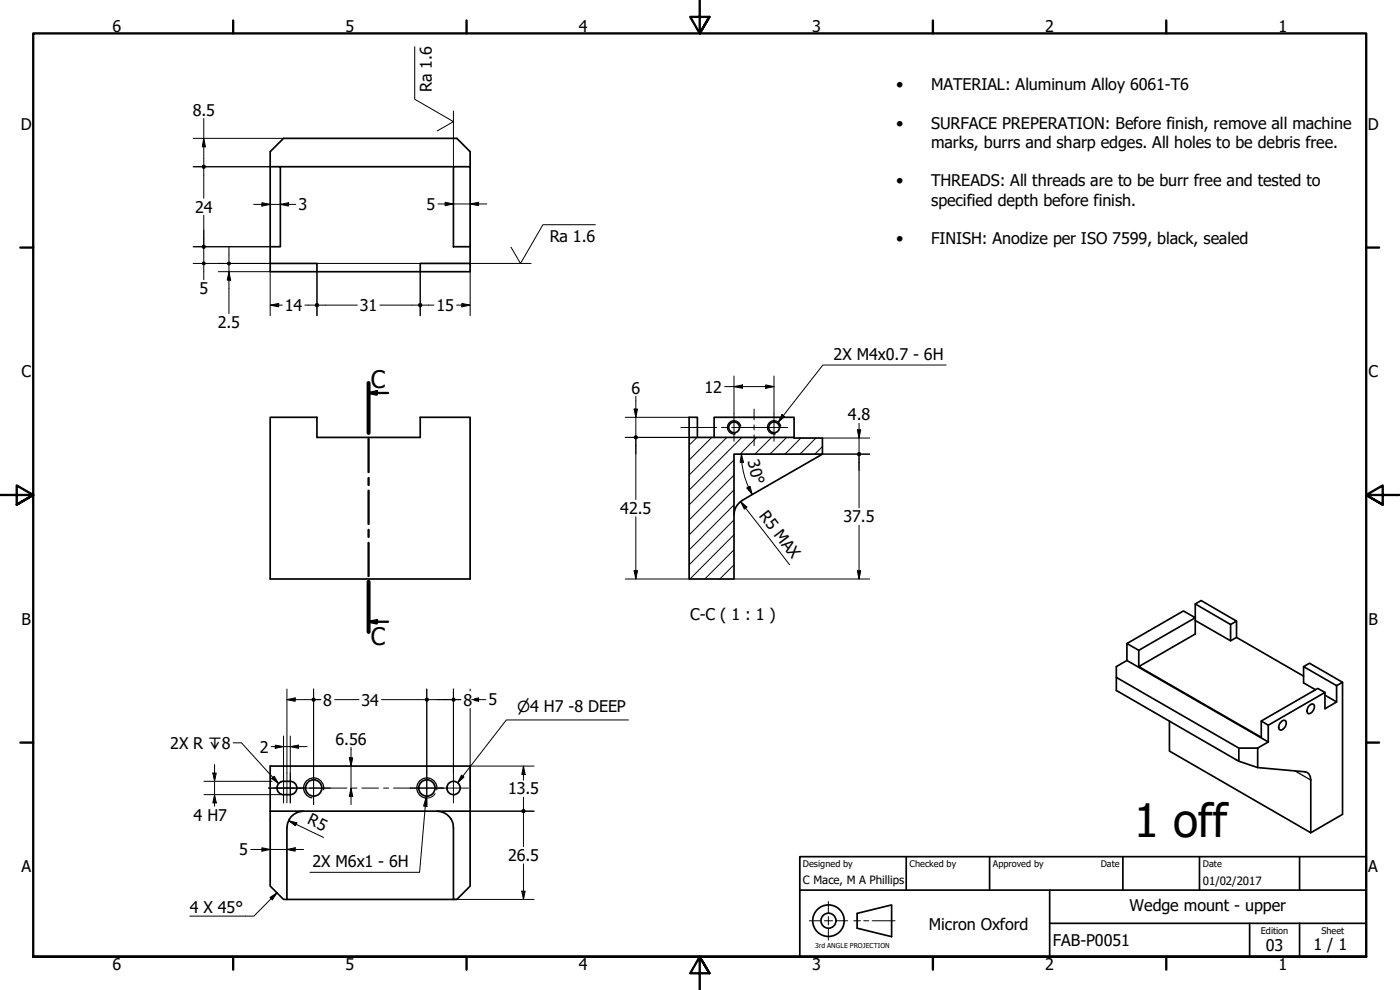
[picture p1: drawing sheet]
<svg xmlns="http://www.w3.org/2000/svg" width="420mm" height="297mm" viewBox="0 0 420 297" stroke-linecap="round" stroke-linejoin="round" font-family="sans-serif">
<!-- layer: Hatch (ISO) -->
<g fill="none" stroke="#000" stroke-width=".3">
<path d="M209.2 131.2l-2.4 2.4M213.6 131.2l-6.8 6.8M218.1 131.2l-11.3 11.3M220.3 138l-13.5 13.5M222.6 131.2l-15.8 15.9M227.1 131.2l-5 5.1M231.6 131.2l-5 5.1M236.1 131.2l-5 5.1M240.3 131.4l-4.7 4.9M244.9 131.4l-4.8 4.9M246.8 134l-2.3 2.3M220.3 156l-13.5 13.5"/>
<path d="M220.3 151.5l-13.5 13.5M220.3 147l-13.5 13.5M220.3 142.5l-13.5 13.5M220.3 169.5l-4.3 4.2M220.3 165l-8.8 8.7M220.3 160.5l-13.2 13.2"/>
</g>
<!-- layer: Visible (ISO) -->
<g fill="none" stroke="#000" stroke-width=".51">
<path d="M81.1 50h3v24h-3zM81.1 50v-4.5l4-4h52l4 4v4.5M84.1 50h52M136.1 50h5v24h-5zM81.1 79h14v2.5h-14zM81.1 74v5M126.1 79h15v2.5h-15zM141.1 74v5M95.1 81.5h31M81.1 125.2h14v6h31v-6h15v48.5h-60zM206.8 131.2l40 .2v4.9h-26.5v37.4h-13.5zM206.8 131.2v-6h2.5v6"/>
<path d="M214.3 131.2v-6h24v6M246.8 136.3l-21.5 12.3a7.6 7.6 0 0 0-4.9 4.8l-.1 1M338.2 193.1l17-9.8 3.5 2-16.9 9.8zM338.2 193.1v5.1l-3.2 1.8v3.2M338.2 198.2l42.4 24.4M341.8 195.1v4.9M358.7 185.3v4.9l-16.9 9.8 36.7 21.2v-4.9l17-9.7 2.1 1.2v4.8l3.5-2-3.5-2M358.7 186.2l10.6 6.1 1.8-1.1 20.1 11.7M358.7 181.2l10.6 6.2 1.8-1-10.6-6.2-1.8 1v4.1M369.3 187.4v4.9M371.1 186.4v4.8M351 216.3v9l42.4 24.6v-15.9a2.15 2.15 0 0 0-1.8-2.4l-14.2-1.3-5.6-1.9-36.8-21.2v-4l36.8 21.3v3.9"/>
<path d="M380.6 217.6v5M384.7 216.3l.6-.2 .5 .1a1.98 1.98 0 0 1-1.6 2.9 1.42 1.42 0 0 1 0-2.3zM391.2 200l1.8-1 9.9 5.7-1.8 1zM391.2 200v4.9l3.6 2M392.7 211.9l1.1-.7 .4 .1a2.02 2.02 0 0 1-1.5 2.9 1.55 1.55 0 0 1 0-2.3zM397.6 207.8l-17 9.8-2.1-1.3M401.1 205.7v4.9M402.9 204.7v39.6l-9.5 5.6M85.1 234.4a3.6 3.6 0 0 1 3.4 .6 2 2 0 0 1 .4 2.2 2 2 0 0 1-1.8 1.2h-2M85.1 234.4a2 2 0 0 0-2 2 2 2 0 0 0 2 2M371.8 224.5h5.6M380.6 222.6l-3.2 1.9v5.8"/>
<path d="M81.1 243.4h60M91.1 243.4a5 5 0 0 0-5 5v21.5M131.1 243.4a5 5 0 0 1 5 5v21.5h1l4-4v-22.5M141.1 243.4v-13.5h-60v36l4 4h1M86.1 269.9h50"/>
<circle cx="220.3" cy="128.2" r="1.62"/>
<circle cx="232.3" cy="128.2" r="1.62"/>
<circle cx="94.1" cy="236.4" r="2.44"/>
<circle cx="128.1" cy="236.4" r="2.44"/>
<circle cx="136.1" cy="236.4" r="2"/>
</g>
<!-- layer: Visible Narrow (ISO) -->
<path d="M222.3 127.9a2 2 0 0 0-2.3-1.6 2 2 0 0 0-1.7 2.3 2 2 0 0 0 2.4 1.6M234.3 127.9a2 2 0 0 0-2.3-1.6 2 2 0 0 0-1.7 2.3 2 2 0 0 0 2.4 1.6M97.1 237a3 3 0 0 0-2.4-3.5 3 3 0 0 0-3.5 2.4 3 3 0 0 0 2.4 3.5M131.1 237a3 3 0 0 0-2.5-3.5 3 3 0 0 0-3.5 2.4 3 3 0 0 0 2.5 3.5M388.6 231.3l4.8 2.7" fill="none" stroke="#000" stroke-width=".38"/>
<!-- layer: Section Line (ISO) -->
<path d="M110.6 117.9l2.5-.5v1zM110.6 114.9v15M110.6 117.9h5.9M110.6 131.7v10M110.6 143.4v2.1M110.6 147.2v10M110.6 159v2.1M110.6 162.9v9.9M110.6 174.5v15.1M110.6 186.5l2.5-.4v1zM110.6 186.5h5.9" fill="none" stroke="#000" stroke-width=".7"/>
<path d="M110.6 114.9v15M110.6 174.5v15.1" fill="none" stroke="#000" stroke-width="1.2"/>
<g fill="#000">
<path d="M110.6 117.9l2.5-.5v1z" fill-rule="evenodd"/>
<path d="M110.6 186.5l2.5-.4v1z" fill-rule="evenodd"/>
</g>
<!-- layer: Border (ISO) -->
<g fill="none" stroke="#000" stroke-width=".7">
<path d="M70 6.1v3.9M140 6.1v3.9M210 0v10l-2.9-4.9h5.8l-2.9 4.9 2.9-4.9M280 6.1v3.9M350 6.1v3.9M6.1 74.3h3.9M410 74.3h3.9M0 148.5h10l-5-2.8v5.7l5-2.9-5 2.9M420 148.5h-10l5-2.8v5.7l-5-2.9 5 2.9M6.1 222.8h3.9M410 222.8h3.9M10 287.1v-277.1h400v277.1h-400h400"/>
<path d="M70 287.1v3.8M140 287.1v3.8M212.9 292l-2.9-4.9 2.9 4.9h-5.8l2.9-4.9v9.9M280 287.1v3.8M350 287.1v3.8"/>
</g>
<!-- layer: Sketch Geometry (ANSI) -->
<path d="M242.9 276.3h3.2M247.4 276.3h2.5M248.6 270.5v3.3M248.6 275v2.5M248.6 278.8v3.3M251.1 276.3h3.3M256.2 276.3h2.1M259.2 276.3h1.5M261.7 276.3h6.9" fill="none" stroke="#000" stroke-width=".3"/>
<g fill="none" stroke="#000" stroke-width=".51">
<path d="M257.2 274.1l10.4-2.6v9.5l-10.4-2.5z"/>
<circle cx="248.6" cy="276.2" r="4.7"/>
<circle cx="248.6" cy="276.2" r="2.25"/>
</g>
<!-- layer: Title (ISO) -->
<path d="M240 257h170v30.1h-170zM272 257v10.1M297 257v10.1M337 257v10.1M360 257v10.1M390 257v10.1M240 267.1h170M315 277h95M315 267.1v20M375 277v10.1M390 277v10.1" fill="none" stroke="#000" stroke-width=".51"/>
<!-- layer: Dimension (ISO) -->
<g fill="none" stroke="#000" stroke-width=".3">
<path d="M61.2 35.5v13.9M58 50h23.1M58 41.5h27.1M61.2 41.5l.5 2.6h-1zM61.2 50.7v8.8M58 79h23.1M58 74h23.1M61.2 64.6v8.8M61.2 74v5M61.2 79.7v4.2M68.7 74v4.4M68.7 79v15.1"/>
<path d="M76.1 61.3h12.7M78.6 60.8l2.5 .5-2.5 .5zM84.1 61.3l2.5-.5v1zM131.4 61.2h14.7M133.6 60.7l2.5 .5-2.5 .5zM141.1 61.2l2.5-.5v1zM65.5 81.5h15.6v13.2M68.7 81.5l.5 2.6h-1zM81.1 91.6l2.5-.6v1.1zM81.1 91.6h3.6M91.5 91.6h3M95.1 81.5v13.2"/>
<path d="M95.8 91.6h11.5M114 91.6h11.5M126.1 81.5v13.2M126.7 91.6h3.5M137 91.6h4.1M138.6 91l2.5 .6-2.5 .5zM141.1 81.5v13.2M190.8 118.9v12.3M217.5 116h14.8M220.3 116l2.5-.5v1zM220.3 112.8v11.3M229.8 115.5l2.5 .5-2.5 .5z"/>
<path d="M232.3 112.8v11.3M187.6 131.2h19.2M187.6 125.2h19.2M190.3 122.7h1l-.5 2.5zM190.8 131.9v18M222.5 136.3l.6 2.4h-1zM222.5 136.3a24.6 24.6 0 0 0 3.2 12.1M246.8 136.3h14.2M246.8 131.4h14.2M257.3 129h1l-.5 2.4zM257.8 127v9.3M257.8 136.9v15.5"/>
<path d="M190.8 155.1v18.6M222.2 150.5l2 1.6-.8 .7zM222.2 150.5l14.8 19M224.2 146.4l.9-.5 .6 2.5zM257.8 157.6v16.1M187.6 173.7h19.2M190.3 171.2h1l-.5 2.5zM220.3 173.7h40.7M257.3 171.2h1l-.5 2.5zM86.1 209.9l2.5-.5v1zM86.1 209.9h7.4M86.1 206.7v25.3"/>
<path d="M94.1 209.9h2.2M94.1 206.7v24.8M100.5 209.9h7.3M114.5 209.9h13M128.1 206.7v24.8M128.7 209.9h6.8M136.1 209.9h2.2M136.1 206.7v25.3M141.1 206.7v.6M141.1 212.5v17.4h19.2M142.4 209.9h3.4M142.4 209.7l1.2-.3v1l-1.2-.2"/>
<path d="M61.2 234.4h20.5M61.2 238.4h23.8M63.9 232h1l-.5 2.4zM64.4 238.4l.5 2.5h-1zM64.4 229.4v12.5M81.4 224h10.7M82.6 223.6l2.5 .4-2.5 .5zM84.2 234.4h.8M85.1 220.8v11.2M87.1 224l2.5-.4v.9zM87.1 220.8v11.2M104.8 227.4h1.1l-.6 2.5z"/>
<path d="M105.3 236.5l.6 2.4h-1.1zM105.3 224.3v17.1M157.1 229.9l.5 2.5h-1zM157.1 229.9v4.1M157.1 239.2v3.5M75.2 254.9h15.9M78.6 254.4l2.5 .5-2.5 .5zM86.1 254.9l2.5-.5v1zM86.6 246.2l2.5 .7-.5 .9zM86.6 246.2l10.5 5.1M141.1 243.4h19.2M157.1 244v10"/>
<path d="M157.1 259.2v10.7M136.1 269.9h24.2M156.6 267.4h1l-.5 2.5z"/>
</g>
<g fill="#000">
<path d="M61.2 41.5l.5 2.6h-1z" fill-rule="evenodd"/>
<path d="M78.6 60.8l2.5 .5-2.5 .5z" fill-rule="evenodd"/>
<path d="M84.1 61.3l2.5-.5v1z" fill-rule="evenodd"/>
<path d="M133.6 60.7l2.5 .5-2.5 .5z" fill-rule="evenodd"/>
<path d="M141.1 61.2l2.5-.5v1z" fill-rule="evenodd"/>
<path d="M68.7 81.5l.5 2.6h-1z" fill-rule="evenodd"/>
<path d="M81.1 91.6l2.5-.6v1.1z" fill-rule="evenodd"/>
<path d="M138.6 91l2.5 .6-2.5 .5z" fill-rule="evenodd"/>
<path d="M220.3 116l2.5-.5v1z" fill-rule="evenodd"/>
<path d="M229.8 115.5l2.5 .5-2.5 .5z" fill-rule="evenodd"/>
<path d="M190.3 122.7h1l-.5 2.5z" fill-rule="evenodd"/>
<path d="M222.5 136.3l.6 2.4h-1z" fill-rule="evenodd"/>
<path d="M257.3 129h1l-.5 2.4z" fill-rule="evenodd"/>
<path d="M224.2 146.4l.9-.5 .6 2.5z" fill-rule="evenodd"/>
<path d="M222.2 150.5l2 1.6-.8 .7z" fill-rule="evenodd"/>
<path d="M190.3 171.2h1l-.5 2.5z" fill-rule="evenodd"/>
<path d="M257.3 171.2h1l-.5 2.5z" fill-rule="evenodd"/>
<path d="M86.1 209.9l2.5-.5v1z" fill-rule="evenodd"/>
<path d="M141.1 209.9l2.5-.5v1z" fill-rule="evenodd"/>
<path d="M63.9 232h1l-.5 2.4z" fill-rule="evenodd"/>
<path d="M82.6 223.6l2.5 .4-2.5 .5z" fill-rule="evenodd"/>
<path d="M87.1 224l2.5-.4v.9z" fill-rule="evenodd"/>
<path d="M104.8 227.4h1.1l-.6 2.5z" fill-rule="evenodd"/>
<path d="M105.3 236.5l.6 2.4h-1.1z" fill-rule="evenodd"/>
<path d="M157.1 229.9l.5 2.5h-1z" fill-rule="evenodd"/>
<path d="M64.4 238.4l.5 2.5h-1z" fill-rule="evenodd"/>
<path d="M78.6 254.4l2.5 .5-2.5 .5z" fill-rule="evenodd"/>
<path d="M86.1 254.9l2.5-.5v1z" fill-rule="evenodd"/>
<path d="M86.6 246.2l2.5 .7-.5 .9z" fill-rule="evenodd"/>
<path d="M156.6 267.4h1l-.5 2.5z" fill-rule="evenodd"/>
<circle cx="61.2" cy="50" r=".63"/>
<circle cx="61.2" cy="50" r=".62"/>
<circle cx="61.2" cy="74" r=".63"/>
<circle cx="61.2" cy="79" r=".62"/>
<circle cx="68.7" cy="79" r=".63"/>
<circle cx="95.1" cy="91.6" r=".63"/>
<circle cx="126.1" cy="91.6" r=".63"/>
<circle cx="190.8" cy="131.2" r=".63"/>
<circle cx="257.8" cy="136.3" r=".63"/>
<circle cx="94.1" cy="209.9" r=".63"/>
<circle cx="128.1" cy="209.9" r=".61"/>
<circle cx="128.1" cy="209.9" r=".62"/>
<circle cx="136.1" cy="209.9" r=".61"/>
<circle cx="157.1" cy="243.4" r=".63"/>
</g>
<!-- layer: Symbol (ISO) -->
<g fill="none" stroke="#000" stroke-width=".3">
<path d="M124.5 14v15.8l11.6 6.7-4.9 2.8M136.1 33.3v16.7M95.1 79h64.3M178.7 67.4h-15.8l-6.7 11.6-2.8-4.8M284 109.5h-37l-13.4 17.2M234.7 124.4l.8 .6-1.9 1.7zM188.6 216h-36.6l-14.6 18.9M70 222.9h2.5l11.1 12.2M81.5 233.6l.8-.7 1.3 2.2zM127.6 239.4h.4M127.8 239.4l.3 2.6-1-.1zM127.8 239.4l-1.9 22.3h-32.9"/>
<path d="M130.6 238.1l-1 1-1.4 .3M138.5 232.6l.8 .6-1.9 1.7zM81 269.3l2.1-1.4-1.4 2.1zM83.1 267.9l-6.9 7h-19.2"/>
</g>
<g fill="#000">
<path d="M234.7 124.4l.8 .6-1.9 1.7z" fill-rule="evenodd"/>
<path d="M81.5 233.6l.8-.7 1.3 2.2z" fill-rule="evenodd"/>
<path d="M138.5 232.6l.8 .6-1.9 1.7z" fill-rule="evenodd"/>
<path d="M127.8 239.4l.3 2.6-1-.1z" fill-rule="evenodd"/>
<path d="M81 269.3l2.1-1.4-1.4 2.1z" fill-rule="evenodd"/>
</g>
<!-- layer: Centerline (ISO) -->
<g fill="none" stroke="#000" stroke-width=".3">
<path d="M204.3 128.3h10M214.2 128.3h.9M216.5 128.3h1.6M219.6 128.3h16.8M226.3 122.7v3.3M226.3 127.5v1.5M226.3 130.5v3.2M80.6 236.5h7.8M86.1 232v8.9M89.9 236.5h1.5M92.8 236.5h11.3M105.6 236.5h1.5"/>
<path d="M108.6 236.5h5M115.1 236.5h1.5M118.1 236.5h15"/>
</g>
<!-- layer: Center Mark (ISO) -->
<path d="M220.3 124.1v8.3M232.3 124.1v8.3M80.6 236.5h9.5M82.1 236.5h9.5M85.1 232v8.9M87.1 232v8.9M89.2 236.5h9.9M94.1 231.5v9.9M123.1 236.5h10M128.1 231.5v9.9M131.6 236.5h9M136.1 232v8.9" fill="none" stroke="#000" stroke-width=".3"/>
<text font-size="13.8" x="340.2" y="251.3">1 off</text>
<g font-size="7.2">
<text x="111.3" y="116.3">C</text>
<text x="111.3" y="193.4">C</text>
</g>
<g font-size="4.8">
<text x="33.7" y="9.6">6</text>
<text x="103.7" y="9.6">5</text>
<text x="173.7" y="9.6">4</text>
<text x="243.7" y="9.6">3</text>
<text x="313.7" y="9.6">2</text>
<text x="383.7" y="9.6">1</text>
<text x="129.6" y="27.7" transform="rotate(-90 129.6 27.7)">Ra 1.6</text>
<text x="268.9" y="27.1">•</text>
<text x="279.5" y="27.1">MATERIAL: Aluminum Alloy 6061-T6</text>
<text x="57.8" y="34.7">8.5</text>
<text x="6.2" y="38.9">D</text>
<text x="268.9" y="38.7">•</text>
<text x="279.5" y="38.7">SURFACE PREPERATION: Before finish, remove all machine</text>
<text x="410.5" y="38.9">D</text>
<text x="279.5" y="44.4">marks, burrs and sharp edges. All holes to be debris free.</text>
<text x="268.9" y="55.9">•</text>
<text x="279.5" y="55.9">THREADS: All threads are to be burr free and tested to</text>
<text x="58.5" y="63.8">24</text>
<text x="89.5" y="63.1">3</text>
<text x="128" y="62.9">5</text>
<text x="279.5" y="61.7">specified depth before finish.</text>
<text x="165" y="72.5">Ra 1.6</text>
<text x="268.9" y="73.2">•</text>
<text x="279.5" y="73.2">FINISH: Anodize per ISO 7599, black, sealed</text>
<text x="59.9" y="88.2">5</text>
<text x="85.5" y="93.3">14</text>
<text x="108" y="93.3">31</text>
<text x="131" y="93.3">15</text>
<text x="65.3" y="98.4">2.5</text>
<text x="250.2" y="107.9">2X M4x0.7 - 6H</text>
<text x="6.4" y="113.1">C</text>
<text x="410.7" y="113.1">C</text>
<text x="189.5" y="118.1">6</text>
<text x="211.5" y="117.8">12</text>
<text x="254.4" y="126.1">4.8</text>
<text x="224.3" y="138.4" transform="rotate(75 224.3 138.4)">30°</text>
<text x="186.1" y="154.2">42.5</text>
<text x="227.6" y="154.8" transform="rotate(52 227.6 154.8)">R5 MAX</text>
<text x="253.2" y="156.8">37.5</text>
<text x="6.4" y="187.4">B</text>
<text x="207.1" y="186">C-C ( 1 : 1 )</text>
<text x="410.7" y="187.4">B</text>
<text x="97" y="211.7">8</text>
<text x="108.5" y="211.7">34</text>
<text x="139.1" y="211.7">8</text>
<text x="146.6" y="211.6">5</text>
<text x="51.1" y="224.6">2X R ↧8</text>
<text x="78" y="225.9">2</text>
<text x="100.6" y="223.4">6.56</text>
<text x="152.5" y="238.4">13.5</text>
<text x="58.1" y="246.2">4 H7</text>
<text x="92" y="247.1" transform="rotate(26 92 247.1)">R5</text>
<text x="71.8" y="256.6">5</text>
<text x="6.4" y="261.7">A</text>
<text x="93.8" y="260.1">2X M6x1 - 6H</text>
<text x="152.5" y="258.4">26.5</text>
<text x="410.7" y="261.7">A</text>
<text x="57" y="274.1">4 X 45°</text>
<text x="339" y="273.4">Wedge mount - upper</text>
<text x="278.8" y="279">Micron Oxford</text>
<text x="316" y="283.8">FAB-P0051</text>
<text x="379.9" y="285.3">03</text>
<text x="394.2" y="285">1 / 1</text>
<text x="33.7" y="290.9">6</text>
<text x="103.7" y="290.9">5</text>
<text x="173.7" y="290.9">4</text>
<text x="243.7" y="290.9">3</text>
<text x="313.7" y="290.9">2</text>
<text x="383.7" y="290.9">1</text>
</g>
<text font-size="4.6" x="155.2" y="213.6">⌀4 H7 -8 DEEP</text>
<g font-size="3.4">
<text x="241" y="265.4">C Mace, M A Phillips</text>
<text x="361" y="265.5">01/02/2017</text>
</g>
<g font-size="2.7">
<text x="241" y="260.1">Designed by</text>
<text x="273" y="260.1">Checked by</text>
<text x="298" y="260.1">Approved by</text>
<text x="330.3" y="260">Date</text>
<text x="361" y="260">Date</text>
<text x="378.4" y="280.1">Edition</text>
<text x="396.6" y="280.1">Sheet</text>
</g>
<text font-size="2" x="244.6" y="284.5">3rd ANGLE PROJECTION</text>
</svg>
